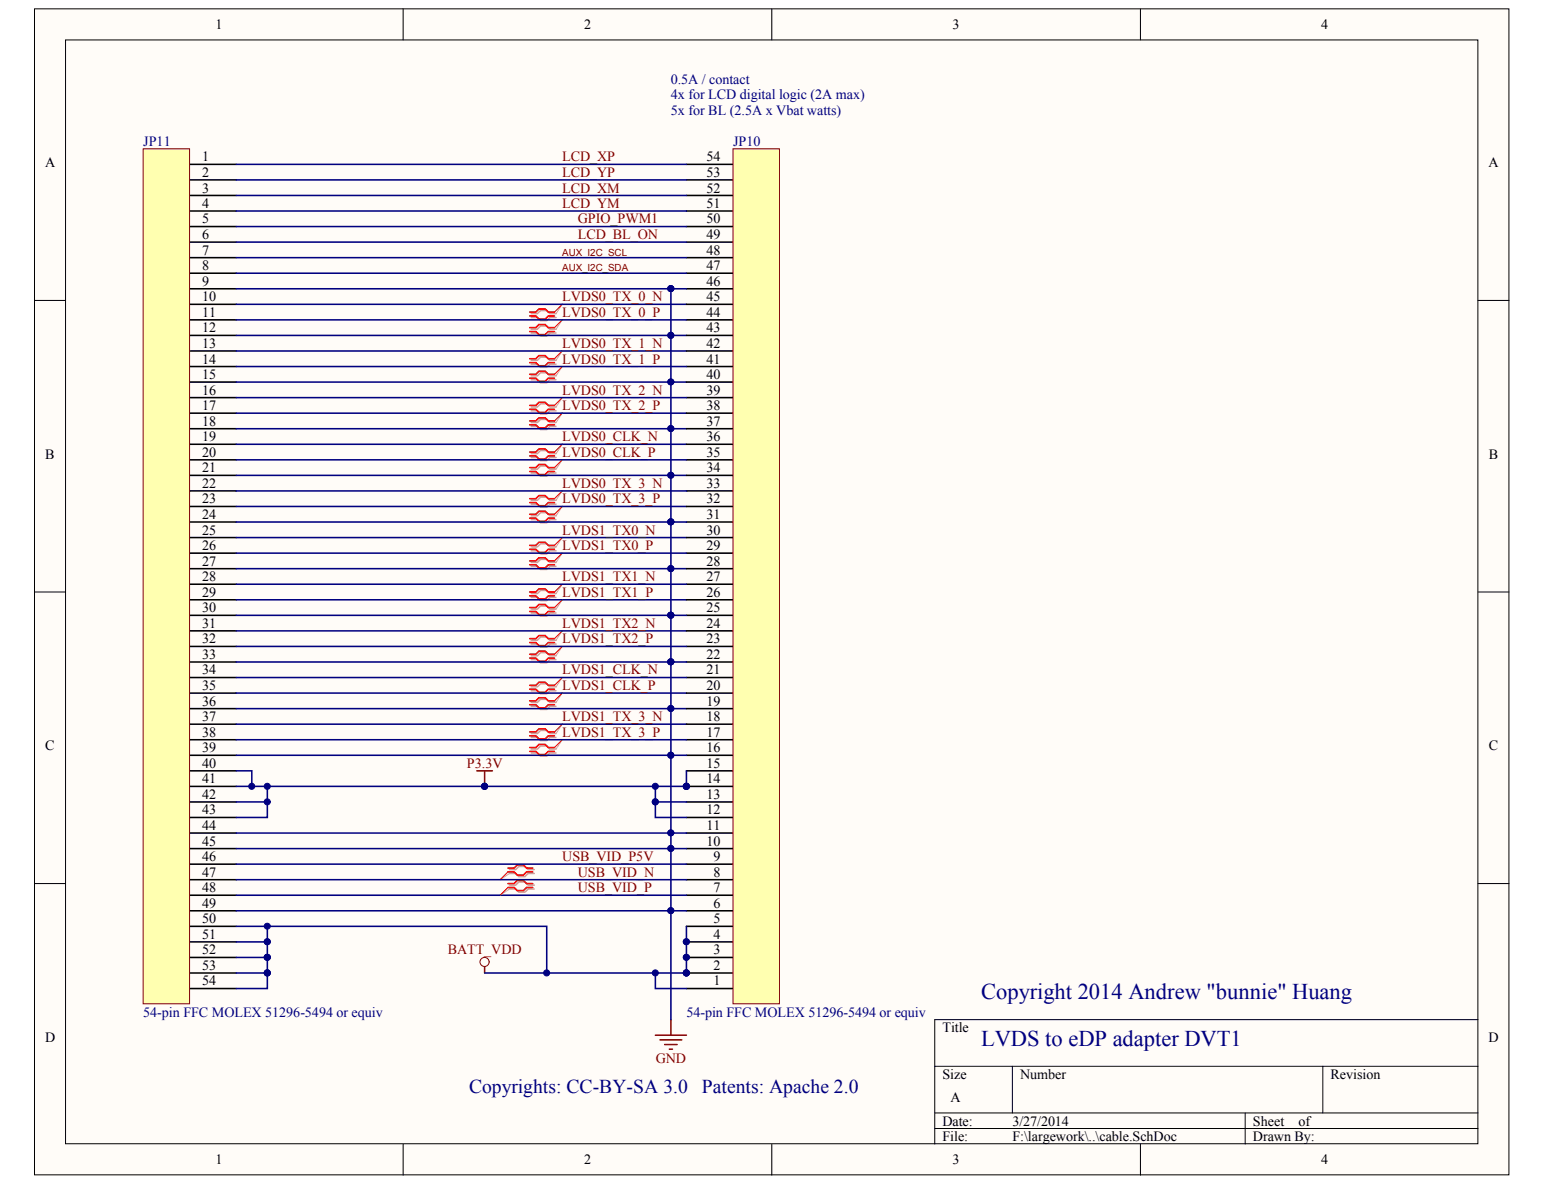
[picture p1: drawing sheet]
<svg xmlns="http://www.w3.org/2000/svg" width="273mm" height="209mm" viewBox="0 0 273 209" stroke-linecap="round" stroke-linejoin="round" font-family="sans-serif">
<g fill="#fffcf8" stroke="#000" stroke-width=".18">
<path d="M6.1 1.6h260.1v205.6h-260.1z"/>
<path d="M11.6 7h249.1v194.7h-249.1z"/>
</g>
<g fill="none" stroke="#000" stroke-width=".18">
<path d="M71.1 1.6v5.4M136.1 1.6v5.4M201.2 1.6v5.4M6.1 53h5.5M260.7 53h5.5M6.1 104.4h5.5M260.7 104.4h5.5M6.1 155.9h5.5M260.7 155.9h5.5M260.7 179.9h-95.8v21.9M164.9 188.1h95.8M164.9 196.3h95.8"/>
<path d="M164.9 199.1h95.8M178.6 188.1v8.2M219.6 196.3v5.5M233.3 188.1v8.2M71.1 201.8v5.5M136.1 201.8v5.5M201.2 201.8v5.5"/>
</g>
<path d="M118.3 179.9v2.7M115.6 182.6h5.5M116.4 183.4h3.9M117.2 184.2h2.2M118.1 185.1h.5" fill="none" stroke="#800000" stroke-width=".27"/>
<g fill="none" stroke="#000080" stroke-width=".27">
<path d="M99.2 53.7h21.9M118.3 59.2h2.8M99.2 61.9h21.9M99.2 72.9h21.9M99.2 78.4h21.9M118.3 67.4h2.8M118.3 75.6h2.8M99.2 94.8h21.9M99.2 89.3h21.9M118.3 83.9h2.8M99.2 105.8h21.9M99.2 111.3h21.9"/>
<path d="M118.3 100.3h2.8M99.2 122.3h21.9M99.2 127.7h21.9M118.3 125h2.8"/>
</g>
<g fill="#000080" stroke="#000080" stroke-width=".18">
<circle cx="118.3" cy="59.1" r=".53"/>
<circle cx="118.3" cy="67.4" r=".53"/>
<circle cx="118.3" cy="75.6" r=".53"/>
<circle cx="118.3" cy="100.3" r=".53"/>
<circle cx="118.3" cy="83.8" r=".53"/>
<circle cx="118.3" cy="125" r=".53"/>
<circle cx="121.1" cy="171.6" r=".53"/>
<circle cx="121.1" cy="168.9" r=".53"/>
<circle cx="121.1" cy="166.1" r=".53"/>
<circle cx="121.1" cy="138.7" r=".53"/>
</g>
<g fill="none" stroke="#000" stroke-width=".27">
<path d="M121.1 40h8.2M121.1 37.2h8.2M121.1 34.5h8.2M121.1 31.7h8.2M121.1 29h8.2M121.1 59.2h8.2M121.1 56.4h8.2M121.1 53.7h8.2M121.1 50.9h8.2M121.1 48.2h8.2M121.1 45.4h8.2M121.1 42.7h8.2"/>
<path d="M121.1 78.4h8.2M121.1 75.6h8.2M121.1 72.9h8.2M121.1 70.1h8.2M121.1 67.4h8.2M121.1 64.6h8.2M121.1 61.9h8.2M121.1 97.6h8.2M121.1 94.8h8.2M121.1 92.1h8.2M121.1 89.3h8.2M121.1 86.6h8.2"/>
<path d="M121.1 83.9h8.2M121.1 81.1h8.2M121.1 119.5h8.2M121.1 116.8h8.2M121.1 114h8.2M121.1 111.3h8.2M121.1 108.5h8.2M121.1 105.8h8.2M121.1 103.1h8.2M121.1 100.3h8.2M121.1 138.7h8.2M121.1 136h8.2"/>
<path d="M121.1 133.2h8.2M121.1 130.5h8.2M121.1 127.7h8.2M121.1 125h8.2M121.1 122.3h8.2M121.1 157.9h8.2M121.1 155.2h8.2M121.1 152.4h8.2M121.1 149.7h8.2M121.1 146.9h8.2M121.1 144.2h8.2M121.1 141.5h8.2"/>
<path d="M121.1 174.4h8.2M121.1 171.6h8.2M121.1 168.9h8.2M121.1 166.1h8.2M121.1 163.4h8.2M121.1 160.7h8.2"/>
</g>
<path d="M129.3 26.2h8.2v150.9h-8.2z" fill="#ffffb0" stroke="#800000" stroke-width=".18"/>
<g fill="#000080" stroke="#000080" stroke-width=".18">
<circle cx="121.1" cy="171.6" r=".53"/>
<circle cx="121.1" cy="168.9" r=".53"/>
<circle cx="121.1" cy="166.1" r=".53"/>
<circle cx="121.1" cy="138.7" r=".53"/>
<circle cx="118.3" cy="133.2" r=".53"/>
<circle cx="115.6" cy="141.4" r=".53"/>
<circle cx="115.6" cy="171.6" r=".53"/>
<circle cx="115.6" cy="138.7" r=".53"/>
<circle cx="118.3" cy="146.9" r=".53"/>
<circle cx="118.3" cy="149.7" r=".53"/>
<circle cx="118.3" cy="160.6" r=".53"/>
<circle cx="85.5" cy="138.7" r=".53"/>
<circle cx="118.3" cy="116.7" r=".53"/>
</g>
<path d="M121.1 116.8h-2.8v63.1M85.5 138.7h35.6M115.6 138.7v2.8h5.5M118.3 133.2h2.8M88.2 157.9h32.9M115.6 141.5v2.7h5.5M118.3 146.9h2.8M118.3 149.7h2.8M115.6 171.6v2.8h5.5M118.3 160.7h2.8M121.1 163.4v8.2h-35.6" fill="none" stroke="#000080" stroke-width=".27"/>
<path d="M84.1 136h2.8M85.5 136v2.7M85.5 170.5v1.1" fill="none" stroke="#800000" stroke-width=".27"/>
<circle cx="85.5" cy="169.7" r=".8" fill="none" stroke="#800000" stroke-width=".18"/>
<g fill="none" stroke="#d0a19e" stroke-width=".27">
<path d="M93.7 56h1.1l.5 .6h1.1l.6-.6h1.1M93.7 55.3h1.1l.5-.5h1.1l.6 .5h1.1M93.7 58.8h1.1l.5 .5h1.1l.6-.5h1.1M93.7 58.1h1.1l.5-.6h1.1l.6 .6h1.1M93.7 64.2h1.1l.5 .6h1.1l.6-.6h1.1M93.7 63.6h1.1l.5-.6h1.1l.6 .6h1.1M93.7 67h1.1l.5 .5h1.1l.6-.5h1.1M93.7 66.3h1.1l.5-.6h1.1l.6 .6h1.1M93.7 72.5h1.1l.5 .5h1.1l.6-.5h1.1M93.7 71.8h1.1l.5-.6h1.1l.6 .6h1.1M93.7 75.2h1.1l.5 .6h1.1l.6-.6h1.1M93.7 74.5h1.1l.5-.5h1.1l.6 .5h1.1"/>
<path d="M93.7 80.7h1.1l.5 .5h1.1l.6-.5h1.1M93.7 80h1.1l.5-.5h1.1l.6 .5h1.1M93.7 83.4h1.1l.5 .6h1.1l.6-.6h1.1M93.7 82.8h1.1l.5-.6h1.1l.6 .6h1.1M93.7 88.9h1.1l.5 .6h1.1l.6-.6h1.1M93.7 88.2h1.1l.5-.5h1.1l.6 .5h1.1M93.7 91.7h1.1l.5 .5h1.1l.6-.5h1.1M93.7 91h1.1l.5-.6h1.1l.6 .6h1.1M93.7 97.2h1.1l.5 .5h1.1l.6-.5h1.1M93.7 96.5h1.1l.5-.6h1.1l.6 .6h1.1M93.7 99.9h1.1l.5 .5h1.1l.6-.5h1.1M93.7 99.2h1.1l.5-.5h1.1l.6 .5h1.1"/>
<path d="M93.7 108.1h1.1l.5 .6h1.1l.6-.6h1.1M93.7 107.4h1.1l.5-.5h1.1l.6 .5h1.1M93.7 105.4h1.1l.5 .5h1.1l.6-.5h1.1M93.7 104.7h1.1l.5-.6h1.1l.6 .6h1.1M93.7 113.6h1.1l.5 .6h1.1l.6-.6h1.1M93.7 112.9h1.1l.5-.5h1.1l.6 .5h1.1M93.7 116.4h1.1l.5 .5h1.1l.6-.5h1.1M93.7 115.7h1.1l.5-.6h1.1l.6 .6h1.1M93.7 121.8h1.1l.5 .6h1.1l.6-.6h1.1M93.7 121.2h1.1l.5-.6h1.1l.6 .6h1.1M93.7 124.6h1.1l.5 .5h1.1l.6-.5h1.1M93.7 123.9h1.1l.5-.6h1.1l.6 .6h1.1"/>
<path d="M93.7 130.1h1.1l.5 .5h1.1l.6-.5h1.1M93.7 129.4h1.1l.5-.6h1.1l.6 .6h1.1M93.7 132.8h1.1l.5 .6h1.1l.6-.6h1.1M93.7 132.1h1.1l.5-.5h1.1l.6 .5h1.1M89.9 153.4h1.1l.5-.6h1.1l.5 .6h1.1M89.9 154.1h1.1l.5 .5h1.1l.5-.5h1.1M89.9 156.1h1.1l.5-.5h1.1l.5 .5h1.1M89.9 156.8h1.1l.5 .6h1.1l.5-.6h1.1"/>
</g>
<g fill="none" stroke="#d0a19e" stroke-width=".18">
<path d="M99.2 53.7l-1.1 1.6M99.2 56.4l-1.1 1.7M99.2 61.9l-1.1 1.7M99.2 64.6l-1.1 1.7M99.2 70.1l-1.1 1.7M99.2 72.9l-1.1 1.6M99.2 78.4l-1.1 1.6M99.2 81.1l-1.1 1.7M99.2 86.6l-1.1 1.6M99.2 89.3l-1.1 1.7M99.2 94.8l-1.1 1.7M99.2 97.6l-1.1 1.6"/>
<path d="M99.2 105.8l-1.1 1.6M99.2 103.1l-1.1 1.6M99.2 111.3l-1.1 1.6M99.2 114l-1.1 1.7M99.2 119.5l-1.1 1.7M99.2 122.3l-1.1 1.6M99.2 127.7l-1.1 1.7M99.2 130.5l-1.1 1.6M89.9 154.1l-1.7 1.1M89.9 156.8l-1.7 1.1"/>
</g>
<g fill="none" stroke="#f00" stroke-width=".27">
<path d="M93.4 55.7h1.1l.6 .6h1.1l.5-.6h1.1M93.4 55h1.1l.6-.5h1.1l.5 .5h1.1M93.4 58.5h1.1l.6 .5h1.1l.5-.5h1.1M93.4 57.8h1.1l.6-.6h1.1l.5 .6h1.1M93.4 64h1.1l.6 .5h1.1l.5-.5h1.1M93.4 63.3h1.1l.6-.6h1.1l.5 .6h1.1M93.4 66.7h1.1l.6 .6h1.1l.5-.6h1.1M93.4 66h1.1l.6-.5h1.1l.5 .5h1.1M93.4 72.2h1.1l.6 .5h1.1l.5-.5h1.1M93.4 71.5h1.1l.6-.5h1.1l.5 .5h1.1M93.4 74.9h1.1l.6 .6h1.1l.5-.6h1.1M93.4 74.3h1.1l.6-.6h1.1l.5 .6h1.1"/>
<path d="M93.4 79.7h1.1l.6-.5h1.1l.5 .5h1.1M93.4 80.4h1.1l.6 .6h1.1l.5-.6h1.1M93.4 83.2h1.1l.6 .5h1.1l.5-.5h1.1M93.4 82.5h1.1l.6-.6h1.1l.5 .6h1.1M93.4 88.7h1.1l.6 .5h1.1l.5-.5h1.1M93.4 88h1.1l.6-.6h1.1l.5 .6h1.1M93.4 91.4h1.1l.6 .5h1.1l.5-.5h1.1M93.4 90.7h1.1l.6-.5h1.1l.5 .5h1.1M93.4 96.9h1.1l.6 .5h1.1l.5-.5h1.1M93.4 96.2h1.1l.6-.6h1.1l.5 .6h1.1M93.4 99.6h1.1l.6 .6h1.1l.5-.6h1.1M93.4 98.9h1.1l.6-.5h1.1l.5 .5h1.1"/>
<path d="M93.4 107.9h1.1l.6 .5h1.1l.5-.5h1.1M93.4 107.2h1.1l.6-.6h1.1l.5 .6h1.1M93.4 105.1h1.1l.6 .6h1.1l.5-.6h1.1M93.4 104.4h1.1l.6-.5h1.1l.5 .5h1.1M93.4 113.3h1.1l.6 .6h1.1l.5-.6h1.1M93.4 112.7h1.1l.6-.6h1.1l.5 .6h1.1M93.4 116.1h1.1l.6 .5h1.1l.5-.5h1.1M93.4 115.4h1.1l.6-.6h1.1l.5 .6h1.1M93.4 121.6h1.1l.6 .5h1.1l.5-.5h1.1M93.4 120.9h1.1l.6-.6h1.1l.5 .6h1.1M93.4 124.3h1.1l.6 .6h1.1l.5-.6h1.1M93.4 123.6h1.1l.6-.5h1.1l.5 .5h1.1"/>
<path d="M93.4 129.8h1.1l.6 .5h1.1l.5-.5h1.1M93.4 129.1h1.1l.6-.5h1.1l.5 .5h1.1M93.4 132.5h1.1l.6 .6h1.1l.5-.6h1.1M93.4 131.9h1.1l.6-.6h1.1l.5 .6h1.1M89.6 153.1h1.1l.5-.5h1.1l.6 .5h1.1M89.6 153.8h1.1l.5 .5h1.1l.6-.5h1.1M89.6 155.9h1.1l.5-.6h1.1l.6 .6h1.1M89.6 156.5h1.1l.5 .6h1.1l.6-.6h1.1"/>
</g>
<g fill="none" stroke="#f00" stroke-width=".18">
<path d="M99.2 53.7l-1.4 1.3M99.2 56.4l-1.4 1.4M99.2 61.9l-1.4 1.4M99.2 64.6l-1.4 1.4M99.2 70.1l-1.4 1.4M99.2 72.9l-1.4 1.4M99.2 78.4l-1.4 1.3M99.2 81.1l-1.4 1.4M99.2 86.6l-1.4 1.4M99.2 89.3l-1.4 1.4M99.2 94.8l-1.4 1.4M99.2 97.6l-1.4 1.3"/>
<path d="M99.2 105.8l-1.4 1.4M99.2 103.1l-1.4 1.3M99.2 111.3l-1.4 1.4M99.2 114l-1.4 1.4M99.2 119.5l-1.4 1.4M99.2 122.3l-1.4 1.3M99.2 127.7l-1.4 1.4M99.2 130.5l-1.4 1.4M89.6 153.8l-1.4 1.4M89.6 156.5l-1.4 1.4"/>
</g>
<g fill="none" stroke="#000" stroke-width=".27">
<path d="M33.5 29h8.2M33.5 31.7h8.2M33.5 34.5h8.2M33.5 37.2h8.2M33.5 40h8.2M33.5 42.7h8.2M33.5 45.4h8.2M33.5 48.2h8.2M33.5 50.9h8.2M33.5 53.7h8.2M33.5 56.4h8.2M33.5 59.2h8.2"/>
<path d="M33.5 61.9h8.2M33.5 64.6h8.2M33.5 67.4h8.2M33.5 70.1h8.2M33.5 72.9h8.2M33.5 75.6h8.2M33.5 78.4h8.2M33.5 81.1h8.2M33.5 83.9h8.2M33.5 86.6h8.2M33.5 89.3h8.2M33.5 92.1h8.2"/>
<path d="M33.5 94.8h8.2M33.5 97.6h8.2M33.5 100.3h8.2M33.5 103.1h8.2M33.5 105.8h8.2M33.5 108.5h8.2M33.5 111.3h8.2M33.5 114h8.2M33.5 116.8h8.2M33.5 119.5h8.2M33.5 122.3h8.2M33.5 125h8.2"/>
<path d="M33.5 127.7h8.2M33.5 130.5h8.2M33.5 133.2h8.2M33.5 136h8.2M33.5 138.7h8.2M33.5 141.5h8.2M33.5 144.2h8.2M33.5 146.9h8.2M33.5 149.7h8.2M33.5 152.4h8.2M33.5 155.2h8.2M33.5 157.9h8.2"/>
<path d="M33.5 160.7h8.2M33.5 163.4h8.2M33.5 166.1h8.2M33.5 168.9h8.2M33.5 171.6h8.2M33.5 174.4h8.2"/>
</g>
<path d="M25.3 26.2h8.1v150.9h-8.1z" fill="#ffffb0" stroke="#800000" stroke-width=".18"/>
<g fill="none" stroke="#000080" stroke-width=".27">
<path d="M41.7 29h79.4M41.7 31.7h79.4M41.7 34.5h79.4M41.7 37.2h79.4M41.7 40h79.4M41.7 42.7h79.4M41.7 45.4h79.4M41.7 48.2h79.4M41.7 50.9h79.4M41.7 53.7h57.5M41.7 56.4h79.4M41.7 59.2h76.6"/>
<path d="M118.3 50.9v65.9h-76.6M41.7 61.9h57.5M41.7 64.6h79.4M41.7 67.4h76.6M41.7 70.1h79.4M41.7 72.9h57.5M41.7 75.6h76.6M41.7 78.4h57.5M41.7 81.1h79.4M41.7 83.9h76.6M41.7 86.6h79.4M41.7 89.3h57.5"/>
<path d="M41.7 92.1h79.4M41.7 94.8h57.5M41.7 97.6h79.4M41.7 100.3h76.6M41.7 103.1h79.4M41.7 105.8h57.5M41.7 108.5h79.4M41.7 111.3h57.5M41.7 114h79.4M41.7 119.5h79.4M41.7 136h2.7v2.7M41.7 122.3h57.5"/>
<path d="M41.7 125h76.6M41.7 127.7h57.5M41.7 130.5h79.4M41.7 133.2h76.6M41.7 138.7h43.8M47.2 138.7v5.5h-5.5M121.1 136v2.7M41.7 141.5h5.5M41.7 146.9h76.6M41.7 149.7h76.6M41.7 152.4h79.4M41.7 155.2h79.4"/>
<path d="M41.7 157.9h46.5M41.7 163.4h54.7v8.2M41.7 160.7h76.6M41.7 168.9h5.5M41.7 171.6h5.5M47.2 163.4v2.7h-5.5M47.2 171.6v2.8h-5.5M47.2 166.1v5.5"/>
</g>
<g fill="#000080" stroke="#000080" stroke-width=".18">
<circle cx="118.3" cy="50.9" r=".53"/>
<circle cx="118.3" cy="92.1" r=".53"/>
<circle cx="118.3" cy="59.1" r=".53"/>
<circle cx="118.3" cy="67.4" r=".53"/>
<circle cx="118.3" cy="75.6" r=".53"/>
<circle cx="118.3" cy="83.8" r=".53"/>
<circle cx="118.3" cy="108.5" r=".53"/>
<circle cx="118.3" cy="100.3" r=".53"/>
<circle cx="118.3" cy="116.7" r=".53"/>
<circle cx="118.3" cy="125" r=".53"/>
<circle cx="118.3" cy="133.2" r=".53"/>
<circle cx="85.5" cy="138.7" r=".53"/>
<circle cx="121.1" cy="138.7" r=".53"/>
<circle cx="44.4" cy="138.7" r=".53"/>
<circle cx="47.1" cy="138.7" r=".53"/>
<circle cx="47.1" cy="141.4" r=".53"/>
<circle cx="118.3" cy="146.9" r=".53"/>
<circle cx="118.3" cy="149.7" r=".53"/>
<circle cx="118.3" cy="160.6" r=".53"/>
<circle cx="96.4" cy="171.6" r=".53"/>
<circle cx="47.1" cy="166.1" r=".53"/>
<circle cx="47.1" cy="163.4" r=".53"/>
<circle cx="47.1" cy="171.6" r=".53"/>
<circle cx="47.1" cy="168.9" r=".53"/>
</g>
<g font-size="4" fill="#000080">
<text x="173.1" y="176.2">Copyright 2014 Andrew &quot;bunnie&quot; Huang</text>
<text x="173.1" y="184.5">LVDS to eDP adapter DVT1</text>
</g>
<g font-size="3.5" fill="#000080">
<text x="82.7" y="192.8">Copyrights: CC-BY-SA 3.0</text>
<text x="123.8" y="192.8">Patents: Apache 2.0</text>
</g>
<g font-size="2.5">
<text x="38" y="5.2">1</text>
<text x="103" y="5.2">2</text>
<text x="168" y="5.2">3</text>
<text x="233.1" y="5.2">4</text>
<text x="7.9" y="29.5">A</text>
<text x="35.7" y="28.5">1</text>
<text x="124.6" y="28.5">54</text>
<text x="262.5" y="29.5">A</text>
<text x="35.7" y="31.2">2</text>
<text x="35.7" y="34">3</text>
<text x="124.6" y="34">52</text>
<text x="124.6" y="31.2">53</text>
<text x="35.7" y="36.7">4</text>
<text x="35.7" y="39.4">5</text>
<text x="124.6" y="39.4">50</text>
<text x="124.6" y="36.7">51</text>
<text x="35.7" y="42.2">6</text>
<text x="35.7" y="44.9">7</text>
<text x="35.7" y="47.6">8</text>
<text x="124.6" y="47.6">47</text>
<text x="124.6" y="44.9">48</text>
<text x="124.6" y="42.2">49</text>
<text x="35.7" y="50.4">9</text>
<text x="35.7" y="53.1">10</text>
<text x="124.6" y="53.1">45</text>
<text x="124.6" y="50.4">46</text>
<text x="35.7" y="55.9">11</text>
<text x="35.7" y="58.6">12</text>
<text x="124.6" y="58.6">43</text>
<text x="124.6" y="55.9">44</text>
<text x="35.7" y="61.4">13</text>
<text x="35.7" y="64.1">14</text>
<text x="124.6" y="64.1">41</text>
<text x="124.6" y="61.4">42</text>
<text x="35.7" y="66.9">15</text>
<text x="35.7" y="69.6">16</text>
<text x="124.6" y="69.6">39</text>
<text x="124.6" y="66.9">40</text>
<text x="35.7" y="72.4">17</text>
<text x="35.7" y="75.1">18</text>
<text x="35.7" y="77.8">19</text>
<text x="124.6" y="77.8">36</text>
<text x="124.6" y="75.1">37</text>
<text x="124.6" y="72.4">38</text>
<text x="8" y="80.9">B</text>
<text x="35.7" y="80.6">20</text>
<text x="35.7" y="83.3">21</text>
<text x="124.6" y="83.3">34</text>
<text x="124.6" y="80.6">35</text>
<text x="262.6" y="80.9">B</text>
<text x="35.7" y="86">22</text>
<text x="35.7" y="88.8">23</text>
<text x="124.6" y="88.8">32</text>
<text x="124.6" y="86">33</text>
<text x="35.7" y="91.5">24</text>
<text x="35.7" y="94.3">25</text>
<text x="124.6" y="94.3">30</text>
<text x="124.6" y="91.5">31</text>
<text x="35.7" y="97">26</text>
<text x="35.7" y="99.8">27</text>
<text x="124.6" y="99.8">28</text>
<text x="124.6" y="97">29</text>
<text x="35.7" y="102.5">28</text>
<text x="35.7" y="105.3">29</text>
<text x="124.6" y="105.3">26</text>
<text x="124.6" y="102.5">27</text>
<text x="35.7" y="108">30</text>
<text x="35.7" y="110.8">31</text>
<text x="35.7" y="113.5">32</text>
<text x="124.6" y="113.5">23</text>
<text x="124.6" y="110.8">24</text>
<text x="124.6" y="108">25</text>
<text x="35.7" y="116.3">33</text>
<text x="35.7" y="119">34</text>
<text x="124.6" y="119">21</text>
<text x="124.6" y="116.3">22</text>
<text x="35.7" y="121.7">35</text>
<text x="35.7" y="124.4">36</text>
<text x="124.6" y="124.4">19</text>
<text x="124.6" y="121.7">20</text>
<text x="35.7" y="127.2">37</text>
<text x="35.7" y="129.9">38</text>
<text x="124.6" y="129.9">17</text>
<text x="124.6" y="127.2">18</text>
<text x="8" y="132.3">C</text>
<text x="35.7" y="132.7">39</text>
<text x="35.7" y="135.4">40</text>
<text x="124.6" y="135.4">15</text>
<text x="124.6" y="132.7">16</text>
<text x="262.6" y="132.3">C</text>
<text x="35.7" y="138.2">41</text>
<text x="35.7" y="140.9">42</text>
<text x="35.7" y="143.7">43</text>
<text x="124.6" y="143.7">12</text>
<text x="124.6" y="140.9">13</text>
<text x="124.6" y="138.2">14</text>
<text x="35.7" y="146.4">44</text>
<text x="35.7" y="149.2">45</text>
<text x="124.6" y="149.2">10</text>
<text x="124.6" y="146.4">11</text>
<text x="35.7" y="151.9">46</text>
<text x="35.7" y="154.7">47</text>
<text x="125.8" y="154.7">8</text>
<text x="125.8" y="151.9">9</text>
<text x="35.7" y="157.4">48</text>
<text x="35.7" y="160.1">49</text>
<text x="125.8" y="160.1">6</text>
<text x="125.8" y="157.4">7</text>
<text x="35.7" y="162.8">50</text>
<text x="35.7" y="165.6">51</text>
<text x="125.8" y="165.6">4</text>
<text x="125.8" y="162.8">5</text>
<text x="35.7" y="168.3">52</text>
<text x="35.7" y="171.1">53</text>
<text x="35.7" y="173.8">54</text>
<text x="125.8" y="173.8">1</text>
<text x="125.8" y="171.1">2</text>
<text x="125.8" y="168.3">3</text>
<text x="7.9" y="183.8">D</text>
<text x="166.2" y="182.1">Title</text>
<text x="262.5" y="183.8">D</text>
<text x="166.2" y="190.3">Size</text>
<text x="179.9" y="190.3">Number</text>
<text x="234.7" y="190.3">Revision</text>
<text x="167.6" y="194.4">A</text>
<text x="166.2" y="198.5">Date:</text>
<text x="166.2" y="201.2">File:</text>
<text x="178.6" y="198.5">3/27/2014</text>
<text x="178.6" y="201.2">F:\largework\..\cable.SchDoc</text>
<text x="221" y="198.5">Sheet</text>
<text x="221" y="201.2">Drawn By:</text>
<text x="229" y="198.5">of</text>
<text x="38" y="205.4">1</text>
<text x="103" y="205.4">2</text>
<text x="168" y="205.4">3</text>
<text x="233.1" y="205.4">4</text>
</g>
<g font-size="2.5" fill="#000080">
<text x="118.3" y="14.7">0.5A / contact</text>
<text x="118.3" y="17.5">4x for LCD digital logic (2A max)</text>
<text x="118.3" y="20.2">5x for BL (2.5A x Vbat watts)</text>
<text x="25.3" y="25.7">JP11</text>
<text x="129.3" y="25.7">JP10</text>
<text x="25.3" y="179.3">54-pin FFC MOLEX 51296-5494 or equiv</text>
<text x="121.1" y="179.3">54-pin FFC MOLEX 51296-5494 or equiv</text>
</g>
<g font-size="2.5" fill="#800000">
<text x="99.2" y="28.5">LCD_XP</text>
<text x="99.2" y="34">LCD_XM</text>
<text x="99.2" y="31.2">LCD_YP</text>
<text x="99.2" y="36.7">LCD_YM</text>
<text x="101.9" y="39.4">GPIO_PWM1</text>
<text x="101.9" y="42.2">LCD_BL_ON</text>
<text x="99.2" y="53.1">LVDS0_TX_0_N</text>
<text x="99.2" y="55.9">LVDS0_TX_0_P</text>
<text x="99.2" y="61.4">LVDS0_TX_1_N</text>
<text x="99.2" y="64.1">LVDS0_TX_1_P</text>
<text x="99.2" y="69.6">LVDS0_TX_2_N</text>
<text x="99.2" y="72.4">LVDS0_TX_2_P</text>
<text x="99.2" y="77.8">LVDS0_CLK_N</text>
<text x="99.2" y="80.6">LVDS0_CLK_P</text>
<text x="99.2" y="86">LVDS0_TX_3_N</text>
<text x="99.2" y="88.8">LVDS0_TX_3_P</text>
<text x="99.2" y="94.3">LVDS1_TX0_N</text>
<text x="99.2" y="97">LVDS1_TX0_P</text>
<text x="99.2" y="102.5">LVDS1_TX1_N</text>
<text x="99.2" y="105.3">LVDS1_TX1_P</text>
<text x="99.2" y="110.8">LVDS1_TX2_N</text>
<text x="99.2" y="113.5">LVDS1_TX2_P</text>
<text x="99.2" y="119">LVDS1_CLK_N</text>
<text x="99.2" y="121.7">LVDS1_CLK_P</text>
<text x="99.2" y="127.2">LVDS1_TX_3_N</text>
<text x="99.2" y="129.9">LVDS1_TX_3_P</text>
<text x="82.4" y="135.4">P3.3V</text>
<text x="99.2" y="151.9">USB_VID_P5V</text>
<text x="101.9" y="154.7">USB_VID_N</text>
<text x="101.9" y="157.4">USB_VID_P</text>
<text x="79" y="168.3">BATT_VDD</text>
<text x="115.7" y="187.6">GND</text>
</g>
<g font-size="1.7" fill="#800000">
<text x="99.2" y="45.1">AUX_I2C_SCL</text>
<text x="99.2" y="47.8">AUX_I2C_SDA</text>
</g>
</svg>
